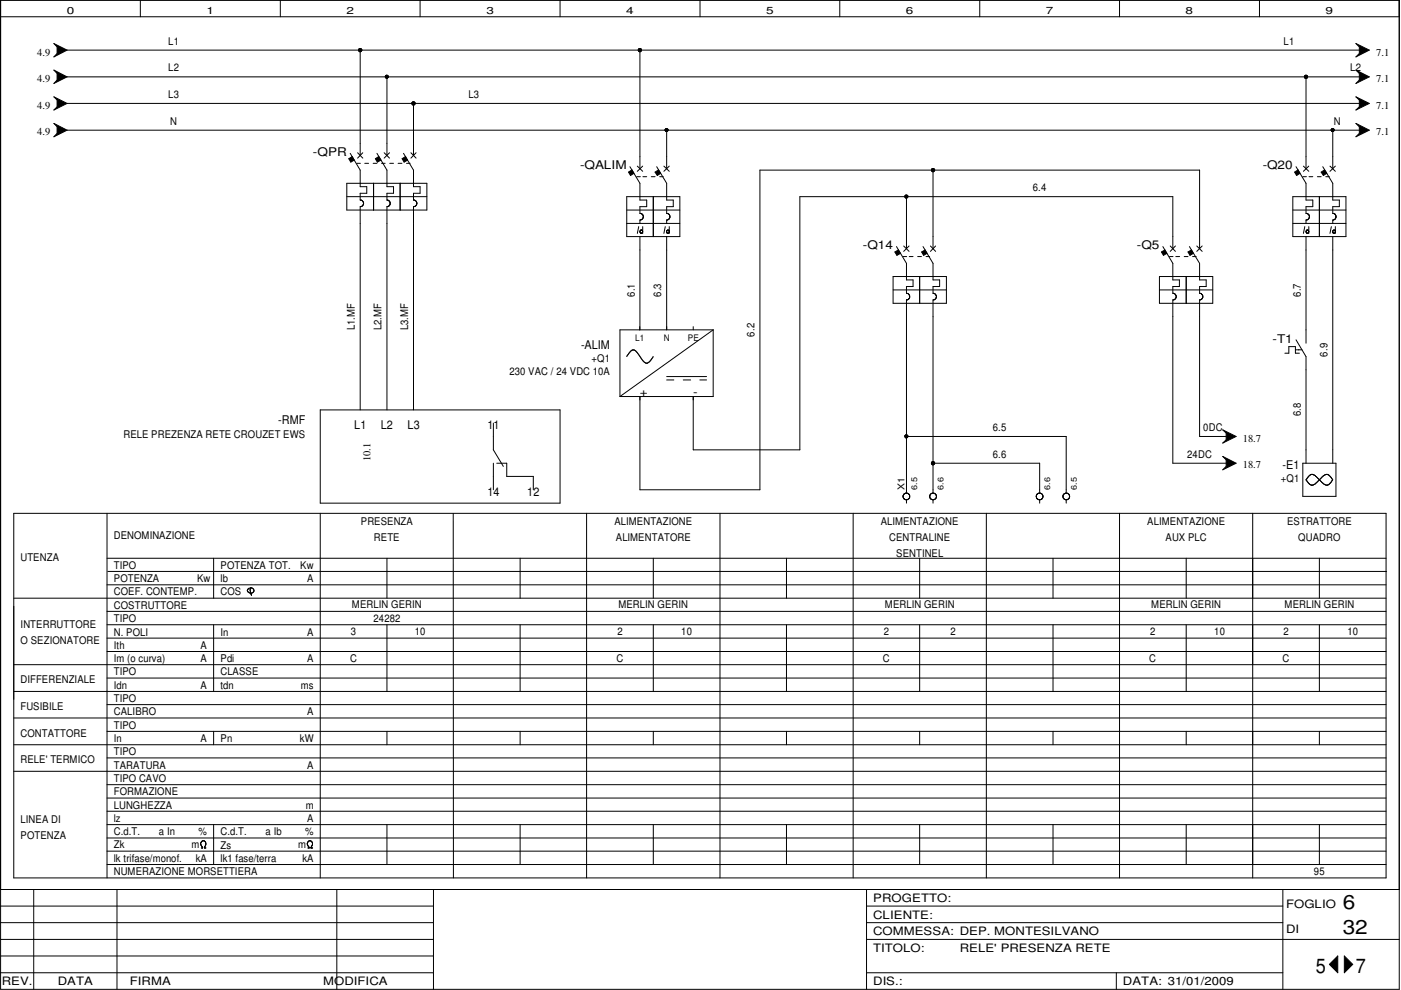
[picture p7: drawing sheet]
<svg xmlns="http://www.w3.org/2000/svg" width="297mm" height="210mm" viewBox="0 0 297 210" stroke-linecap="round" stroke-linejoin="round" font-family="sans-serif">
<g fill="none" stroke="#000" stroke-width=".21">
<path d="M.1 0h296.6v209.8h-296.6zM.1 3.6h296.6M11.4 9.2l2.8 1.4-2.8 1.5 .7-.8v-1.4zM11.4 14.9l2.8 1.4-2.8 1.4 .7-.7v-1.4zM14.2 16.3h274M14.2 10.6h274M29.8 0v3.6M59.4 0v3.6M76.4 10.6v22.3M82 16.3v16.6M89.1 0v3.6M118.7 0v3.6"/>
<path d="M135.7 10.6v25.2M148.4 0v3.6M178.1 0v3.6M207.7 0v3.6M237.4 0v3.6M267 0v3.6M276.9 16.3v19.5M287.5 9.2l2.8 1.4-2.8 1.5 .7-.8v-1.4zM287.5 14.9l2.8 1.4-2.8 1.4 .7-.7v-1.4zM11.4 26.2l2.8 1.4-2.8 1.4 .7-.7v-1.4zM11.4 20.5l2.8 1.4-2.8 1.4 .7-.7v-1.4zM14.2 21.9h274"/>
<path d="M14.2 27.6h274M73.5 38.9h17v5.6h-17zM74 33.7l.7-.5 .4 .8-.7 .4zM74.2 32.5l2.2 3.6v3.5h1.4v1.4h-1.4v1.4l.2 .1M75.6 34.6h.8M75.8 32.4l1.1 1.1M76.9 32.4l-1.1 1.1M77.3 34.6h.8M79.1 34.6h.8M79.2 38.9v5.6M79.6 33.7l.7-.5 .5 .8-.8 .4zM79.9 32.5l2.1 3.6v3.5h1.4v1.4h-1.4v1.4l.4 .1 .3 .4-.1 .6-.6 .3v43.1"/>
<path d="M80.9 34.6h.8M81.4 32.4l1.2 1.1M82.6 32.4l-1.2 1.1M82.6 34.6h.8M84.4 34.6h.8M84.8 38.9v5.6M85.3 33.7l.7-.5 .4 .8-.7 .4zM85.6 32.5l2.1 3.6v3.5h1.4v1.4h-1.4v1.4l.6 .4v.6M86.2 34.6h.7M87.1 32.4l1.1 1.1M87.7 21.9v11M88.2 32.4l-1.1 1.1"/>
<path d="M133.3 36.5l.7-.5 .4 .7-.7 .5zM133.6 35.3l2.1 3.6v3.5h1.4v1.4h-1.4v1.5h.3M135 37.5h.8M135.1 35.2l1.2 1.1M136.3 35.2l-1.2 1.1M136.3 37.5h.8M138.1 37.5h.8M138.9 36.5l.7-.5 .5 .7-.7 .5zM139.2 35.3l2.1 3.6v3.5h1.4v1.4h-1.4v1.5h.4M139.9 37.5h.7M140.8 35.2l1.1 1.1M141.3 27.6v8.2"/>
<path d="M141.9 35.2l-1.1 1.1M197.8 36.1v16.6M274.5 36.5l.7-.5 .4 .7-.7 .5zM274.8 35.3l2.1 3.6v3.5h1.4v1.4h-1.4v1.5h.4M276.2 37.5h.8M276.3 35.2l1.2 1.1M277.5 35.2l-1.2 1.1M277.5 37.5h.8M279.3 37.5h.8M280.1 36.5l.7-.5 .5 .7-.7 .5zM280.5 35.3l2.1 3.6v3.5h1.4v1.4h-1.4v1.5l.5 .1 .1 .4v.3l-.3 .5M281.1 37.5h.8"/>
<path d="M282 35.2l1.1 1.1M282.6 27.6v8.2M283.1 35.2l-1.1 1.1M287.5 26.2l2.8 1.4-2.8 1.4 .7-.7v-1.4zM287.5 20.5l2.8 1.4-2.8 1.4 .7-.7v-1.4zM73.5 41.7h17M76.6 42.5h.1M76.7 42.5l.3 .3v.6M76.7 43.7h.1M77 43.4l-.3 .4h-.3v43.1M77 43.4h.1M77 43h.1"/>
<path d="M77.1 43.2l-.1 .1M82.5 42.5v.1M82.5 42.7h.1M88 42.5h.1M88 43.7h.1M88.3 43.4l-.3 .4h-.3v43.1M88.3 43.4h.1M132.9 41.7h11.2v8.5h-11.2zM132.9 44.5h11.2M132.9 47.4h11.2M135.4 48l-.3 1.5M135.7 50.2v19.7"/>
<path d="M135.7 48.9v.4M135.8 48.9h.4M135.8 48.9h.1M135.8 48.9l-.1 .1M135.9 45.3l.4 .3v.6M136 46.6l-.3 .1v.7M136.1 46.5h.1M136.1 49.4h.1M136.1 45.4h.1M136.2 48.9h.1M136.2 48.9l.1 .2M136.3 45.5v.1"/>
<path d="M136.3 46.3v.1M136.3 48v1.5M136.3 49.1l-.3 .4-.3-.3M136.3 45.6l.1 .1M136.4 46.1l-.5 .5M138.5 41.7v8.5M141.1 48l-.3 1.5M141.3 50.2v19.7M141.3 49l.3-.2 .3 .2M141.3 49.3h.1M141.4 48.9v.5l.2 .1 .3-.2M141.5 48.8h.1"/>
<path d="M141.5 49.4h.1M141.6 45.3l.4 .3v.6l-.3 .4-.4 .1v.7M141.6 46.6h.1M141.7 46.5h.1M141.8 46.4v.1M141.9 49.3h.1M141.9 48v1.5M141.9 49.2v.1M141.9 45.6h.1M142 46.1v.1M189.4 58.6h11.3v5.7h-11.3zM189.7 53.4l.8-.4 .4 .7-.7 .4z"/>
<path d="M190.1 52.3l2.1 3.5v3.6h1.4v1.3h-1.4v1.5h.3l.3 .3M191.5 54.4h.7M191.6 52.2l1.1 1.1M192.2 41.7v11M192.7 52.2l-1.1 1.1M192.8 54.4h.8M194.6 54.4h.8M195 58.6v5.7M195.4 53.4l.7-.4 .4 .7-.7 .4zM195.7 52.3l2.1 3.5v3.6h1.4v1.3h-1.4v1.5h.3l.4 .6v.4l-.3 .3M196.3 54.4h.8M197.3 52.2l1.1 1.1"/>
<path d="M198.4 52.2l-1.1 1.1M245.8 58.6h11.3v5.7h-11.3zM246.2 53.4l.8-.4 .4 .7-.7 .4zM246.5 52.3l2.2 3.5v3.6h1.4v1.3h-1.4v1.5l.3 .1 .4 .5-.1 .4-.6 .4v34.6h11.3M247.9 54.4h.8M248.1 52.2l1.1 1.1M248.7 52.7v-11h-79.1v53.7h-22.6v-11.3M249.2 52.2l-1.1 1.1M249.3 54.4h.8M251.1 54.4h.8M251.5 58.6v5.7M251.9 53.4l.7-.4 .4 .7-.7 .4z"/>
<path d="M252.2 52.3l2.1 3.5v3.6h1.4v1.3h-1.4v1.5l.4 .1 .2 .2M252.9 54.4h.7M253.7 52.2l1.2 1.1M254.3 52.7v-16.6h-93.2v67.7h-25.4v-19.7M254.9 52.2l-1.2 1.1M274.1 41.7h11.3v8.5h-11.3zM274.1 44.5h11.3M274.1 47.4h11.3M276.6 48l-.3 1.5M276.9 50.2v22.6M277 48.9a.33 .33 0 0 0-.1 .4 .33 .33 0 0 0 .4 .1l.2-.3M277 48.9h.1"/>
<path d="M277.2 45.3l.3 .2M277.2 46.6l-.3 .1v.7M277.4 48.9l-.3-.1-.1 .1M277.4 48.9l.1 .2M277.4 48.9h.1M277.4 49.3h.1M277.5 45.6l.1 .5M277.5 45.5v.1M277.5 48v1.5M277.5 45.6h.1M277.5 46.2v.1M277.6 46.2l-.4 .4"/>
<path d="M277.6 46.1v.1M279.7 41.7v8.5M282.3 48l-.3 1.5M282.6 50.2v48M282.7 49.4h.1M282.9 45.3h.1M282.9 46.6h-.1M282.9 46.6l-.3 .1v.7M283.1 48.9l-.2-.1-.3 .1 .1 .5M283.1 49.3l-.2 .2-.2-.1M283.1 49h.1M283.1 49.3h.1"/>
<path d="M283.1 48v1.5M283.2 46.2h.1M132.9 75.6l1-1.3 .6-.1 .7 .7 1.4 1.9a.98 .98 0 0 0 1.5-.6l.4-.6M135.6 69.3v.7M141.3 79.8h8.5M147 69.3v.6M151.2 69.9v14.2h-19.8M151.2 69.9h-19.8v14.2M151.2 69.9l-19.8 14.2M189.4 61.5h11.3M192.5 62.3h.1M192.5 63.5h.1"/>
<path d="M192.7 62.4h.1M192.7 63.4h.1M192.7 63.3h.1M192.8 62.6v.7l-.6 .3v41M192.8 62.5v.1M192.8 62.6v.1M198.2 63.5l-.4 .1v41M198.2 62.3h.1M198.2 63.5h.1M198.4 62.4v.1M245.8 61.5h11.3M248.9 63.5h.1"/>
<path d="M249.3 62.6h.1M254.8 62.3v.1M254.9 62.6v.7l-.6 .3v28.9h5.7M254.9 62.5l.1 .2M272.4 74.9h.9v-1.4h1.4v1.4h.8M274.7 74.2h1.4M274.8 72.1l2.1 3.5v22.6M67.9 86.9h50.8v19.8h-50.8zM104.6 89.7v5.7l2.1 3.5M104.6 98.2v5.6M105.3 98.2h2.1v2.8h5.7v2.8M141.3 80.6h1.6"/>
<path d="M144.9 80.6h1.5M148.4 80.6h1.4M192.2 92.5h33.9v12.1M197.8 98.2h22.6v6.4M259.2 91.1l2.9 1.4-2.9 1.4 .8-.6v-1.5zM259.2 96.8l2.9 1.4-2.9 1.4 .8-.7v-1.4zM276.2 98.2h7v7h-7zM2.9 108.8h291v77.3h-291zM22.7 108.8v77.3M22.7 118.4h271.2M45.3 118.4v8.4M67.9 108.8v77.3"/>
<path d="M82 118.4v8.4M96.1 108.9v77.2M110.3 118.4v8.4M124.4 108.8v77.3M138.5 118.4v8.4M152.7 108.8v77.3M166.7 118.4v8.4M180.9 108.8v77.3M191.5 105h.1M191.6 105.6h.1M191.6 104.8h.1M191.6 105.7h.1"/>
<path d="M191.7 104.7h.1M191.7 105.7a.63 .63 0 0 0 1 0M191.8 105.8h.1M191.8 104.6a.72 .72 0 0 0-.2 1.1M191.9 104.6h.6M191.9 104.6h-.1M192.2 106v.7M192.4 104.6l.5 .4-.2 .7M192.6 104.7h.1M192.7 105.7h.1M192.7 104.8v.1M195 118.4v8.4"/>
<path d="M197.1 105.3h.1M197.1 105.2h.1M197.2 104.9v.1M197.2 105.6v.1M197.3 105.7h.1M197.4 105.7a.59 .59 0 0 0 .8 .1l.1-.1M197.4 105.8h.1M197.5 104.6h.1M197.6 104.6h.6M197.6 104.6l-.5 .4 .2 .7M197.8 106v.7M198.1 104.6l.4 .5-.1 .6"/>
<path d="M198.3 105.7h.1M198.5 104.9h.1M209.1 108.8v77.3M219.8 104.9h.1M220 105.8h.1M220 104.6h.2a.7 .7 0 0 1 .9 .6v.3a.69 .69 0 0 1-.8 .5l-.3-.2M220.1 104.6l-.4 .5v.4l.3 .3M220.4 106v.7M220.7 104.6h.1M220.8 105.8h.1M221 105.6v.1M221.1 105h.1"/>
<path d="M223.3 118.4v8.4M225.4 104.9v.1M225.5 105.6v.1M225.7 104.6h.1M225.7 104.6l-.3 .4 .1 .6M226.1 106v.7M226.3 104.6h-.6M226.3 104.6l.4 .4v.5l-.3 .3a.59 .59 0 0 1-.8-.1h-.1M226.4 104.6h.1M226.5 104.7h.1M226.6 104.8h.1M226.7 105.1h.1"/>
<path d="M226.8 105.4h-.1M237.4 108.8v77.3M251.5 118.4v8.4M265.6 108.8v77.3M277.8 102.8l-.6-.6a.45 .45 0 0 1-.3-.5 .45 .45 0 0 1 .3-.4l.2-.2a1 1 0 0 1 1.1-.4l1.9 1.7a1.28 1.28 0 0 0 1.2 .4M277.8 102.8h.1M277.9 102.8h.6l.4-.2 1.9-1.8a.84 .84 0 0 1 1.3 .3l.2 .2a.45 .45 0 0 1 .3 .4 .45 .45 0 0 1-.3 .5l-.7 .6M278 100.6h.1M278.3 100.6h.1M279.7 118.4v8.4M281 100.6h.1M281.4 100.6h.1"/>
<path d="M281.6 102.8h.1M281.6 100.7h.1M2.9 126.8h291M22.7 135.3h271.2M22.7 124h271.2M22.7 129.6h271.2M22.7 132.5h271.2M22.7 138.1h271.2M22.9 121.2h271.1M45.3 132.5v14.1M52.5 125v.1M52.9 124.7l-.5 .4a.74 .74 0 0 0 .6 .6 .74 .74 0 0 0 .8-.3"/>
<path d="M53.1 124.7l-.1 .1M53.3 126.1h.1M53.5 124.7h-.4l-.1 .6 .3 .9M53.5 124.7h.1M53.5 124.7l.3 .3v.4M53.8 125.4h.1M82 132.5v14.1M110.3 132.5v14.1M138.5 132.5v14.1M166.7 132.5v14.1M195 132.5v14.1M223.3 132.5v14.1"/>
<path d="M251.5 132.5v14.1M279.7 132.5v14.1M2.9 140.9h291M2.9 152.2h291M2.9 157.9h291M2.9 146.6h291M22.7 149.4h271.2M22.7 155.1h271.2M22.7 143.8h271.2M45.3 155.1v2.8M82 155.1v2.8M110.3 155.1v2.8"/>
<path d="M138.5 155.1v2.8M166.7 155.1v2.8M195 155.1v2.8M223.3 155.1v2.8M251.5 155.1v2.8M279.7 155.1v2.8M2.9 163.5h291M22.7 160.7h271.2M22.7 166.4h271.2M22.7 169.2h271.2M22.7 172h271.2M22.7 174.8h271.2"/>
<path d="M22.7 177.7h271.2M42.5 179h.1M42.6 178.6v.5l.2 .4M42.6 178.6h.1M42.6 178.6l.4-.3h.3l.3 .3M42.8 179.5l.2 .3h-.3M42.8 179.5h.1M42.9 179.6v.1M43.3 178.3h.1M43.4 179.5v.1M43.6 178.5v.1M43.6 178.6v.6l-.3 .6h.4"/>
<path d="M43.6 178.6h.1M43.6 179.1v.1M45.3 174.8v8.5M65.2 179.1h.1M65.5 179.6v.1M65.9 178.3h-.1a.69 .69 0 0 0-.6 .4 .69 .69 0 0 0 .2 .8l.2 .3h-.3M65.9 178.3h.1M65.9 178.3l.3 .3M66.2 178.6v.5l-.3 .7h.4M66.2 178.6h.1M82 174.8v8.5M110.3 174.8v8.5"/>
<path d="M138.5 174.8v8.5M166.7 174.8v8.5M195 174.8v8.5M223.3 174.8v8.5M251.5 174.8v8.5M279.7 174.8v8.5M.1 188.6h296.6M.1 199.2h91.8M.1 195.6h91.8M.1 192.1h91.8M7.2 188.6v21.2M22.7 180.5h271.2"/>
<path d="M22.7 183.3h271.2M24.8 188.6v21.2M71.4 188.6v21.2M91.9 188.6v21.2M183.7 199.2h113M183.7 195.6h88.3M183.7 192.1h88.3M183.7 188.6v21.2M272 188.6v21.2M.1 202.7h91.8M.1 206.2h91.8M183.7 206.2h88.3"/>
<path d="M236.7 206.2v3.6M281.9 204.5l1.7-1.8v3.5zM285 202.7l1.8 1.8-1.8 1.7z"/>
<circle cx="76.4" cy="10.6" r=".34"/>
<circle cx="82" cy="16.3" r=".32"/>
<circle cx="135.7" cy="10.6" r=".34"/>
<circle cx="276.9" cy="16.3" r=".34"/>
<circle cx="87.7" cy="21.9" r=".34"/>
<circle cx="141.3" cy="27.6" r=".32"/>
<circle cx="197.8" cy="36.1" r=".34"/>
<circle cx="282.5" cy="27.6" r=".32"/>
<circle cx="192.2" cy="41.7" r=".32"/>
<circle cx="192.2" cy="92.5" r=".32"/>
<circle cx="197.8" cy="98.2" r=".34"/>
</g>
<g fill="#000">
<path d="M281.9 204.5l1.7-1.8v3.5zM285 202.7l1.8 1.8-1.8 1.7z"/>
<path d="M11.4 14.9l2.8 1.4-2.8 1.4 .7-.7v-1.4z" fill-rule="evenodd"/>
<path d="M11.4 9.2l2.8 1.4-2.8 1.5 .7-.8v-1.4z" fill-rule="evenodd"/>
<path d="M287.5 14.9l2.8 1.4-2.8 1.4 .7-.7v-1.4z" fill-rule="evenodd"/>
<path d="M287.5 9.2l2.8 1.4-2.8 1.5 .7-.8v-1.4z" fill-rule="evenodd"/>
<path d="M11.4 26.2l2.8 1.4-2.8 1.4 .7-.7v-1.4z" fill-rule="evenodd"/>
<path d="M11.4 20.5l2.8 1.4-2.8 1.4 .7-.7v-1.4z" fill-rule="evenodd"/>
<path d="M74 33.7l.7-.5 .4 .8-.7 .4z" fill-rule="evenodd"/>
<path d="M79.6 33.7l.7-.5 .5 .8-.8 .4z" fill-rule="evenodd"/>
<path d="M85.3 33.7l.7-.5 .4 .8-.7 .4z" fill-rule="evenodd"/>
<path d="M133.3 36.5l.7-.5 .4 .7-.7 .5z" fill-rule="evenodd"/>
<path d="M138.9 36.5l.7-.5 .5 .7-.7 .5z" fill-rule="evenodd"/>
<path d="M274.5 36.5l.7-.5 .4 .7-.7 .5z" fill-rule="evenodd"/>
<path d="M280.1 36.5l.7-.5 .5 .7-.7 .5z" fill-rule="evenodd"/>
<path d="M287.5 26.2l2.8 1.4-2.8 1.4 .7-.7v-1.4z" fill-rule="evenodd"/>
<path d="M287.5 20.5l2.8 1.4-2.8 1.4 .7-.7v-1.4z" fill-rule="evenodd"/>
<path d="M189.7 53.4l.8-.4 .4 .7-.7 .4z" fill-rule="evenodd"/>
<path d="M195.4 53.4l.7-.4 .4 .7-.7 .4z" fill-rule="evenodd"/>
<path d="M246.2 53.4l.8-.4 .4 .7-.7 .4z" fill-rule="evenodd"/>
<path d="M251.9 53.4l.7-.4 .4 .7-.7 .4z" fill-rule="evenodd"/>
<path d="M259.2 91.1l2.9 1.4-2.9 1.4 .8-.6v-1.5z" fill-rule="evenodd"/>
<path d="M259.2 96.8l2.9 1.4-2.9 1.4 .8-.7v-1.4z" fill-rule="evenodd"/>
<circle cx="76.4" cy="10.6" r=".34"/>
<circle cx="82" cy="16.3" r=".32"/>
<circle cx="135.7" cy="10.6" r=".34"/>
<circle cx="276.9" cy="16.3" r=".34"/>
<circle cx="87.7" cy="21.9" r=".34"/>
<circle cx="141.3" cy="27.6" r=".32"/>
<circle cx="197.8" cy="36.1" r=".34"/>
<circle cx="282.5" cy="27.6" r=".32"/>
<circle cx="192.2" cy="41.7" r=".32"/>
<circle cx="192.2" cy="92.5" r=".32"/>
<circle cx="197.8" cy="98.2" r=".34"/>
</g>
<g font-size="4.2">
<text x="284.7" y="192.8">6</text>
<text x="284.7" y="198.1">32</text>
<text x="279" y="206.2">5</text>
<text x="287.5" y="206.2">7</text>
</g>
<g font-size="2.5">
<text x="66.3" y="33.1">-QPR</text>
<text x="123" y="35.9">-QALIM</text>
<text x="267.7" y="35.9">-Q20</text>
<text x="183" y="52.9">-Q14</text>
<text x="241" y="52.9">-Q5</text>
<text x="123.2" y="74">-ALIM</text>
<text x="269.8" y="72.6">-T1</text>
<text x="135.7" y="83.9">+</text>
<text x="147" y="83.9">-</text>
<text x="59" y="89.8">-RMF</text>
<text x="75.1" y="91">L1</text>
<text x="80.7" y="91">L2</text>
<text x="86.4" y="91">L3</text>
<text x="103.3" y="91">11</text>
<text x="271.9" y="99.5">-E1</text>
<text x="103.3" y="105.1">14</text>
<text x="111.8" y="105.1">12</text>
<text x="185.1" y="191.2">PROGETTO:</text>
<text x="185.1" y="194.8">CLIENTE:</text>
<text x="272.7" y="192.4">FOGLIO</text>
<text x="272.7" y="197.7">DI</text>
<text x="185.1" y="201.8">TITOLO:</text>
<text x="185.1" y="198.3">COMMESSA: DEP. MONTESILVANO</text>
<text x="203.5" y="201.8">RELE' PRESENZA RETE</text>
<text x=".4" y="208.9">REV.</text>
<text x="12.3" y="208.9">DATA</text>
<text x="27.5" y="208.9">FIRMA</text>
<text x="68.5" y="208.9">MODIFICA</text>
<text x="185.1" y="208.9">DIS.:</text>
<text x="238.1" y="208.9">DATA: 31/01/2009</text>
</g>
<g font-size="2.2">
<text x="7.9" y="11.8">4.9</text>
<text x="35.7" y="9.5">L1</text>
<text x="272.1" y="9.5">L1</text>
<text x="291.8" y="11.8">7.1</text>
<text x="7.9" y="17.4">4.9</text>
<text x="35.7" y="15.2">L2</text>
<text x="286.3" y="15.2">L2</text>
<text x="291.8" y="17.4">7.1</text>
<text x="7.9" y="23.1">4.9</text>
<text x="35.7" y="20.8">L3</text>
<text x="99.3" y="20.8">L3</text>
<text x="291.8" y="23.1">7.1</text>
<text x="7.9" y="28.7">4.9</text>
<text x="36.1" y="26.5">N</text>
<text x="282.8" y="26.5">N</text>
<text x="291.8" y="28.7">7.1</text>
<text x="219" y="40.6">6.4</text>
<text x="134.6" y="62.9" transform="rotate(-90 134.6 62.9)">6.1</text>
<text x="140.2" y="62.9" transform="rotate(-90 140.2 62.9)">6.3</text>
<text x="275.8" y="62.9" transform="rotate(-90 275.8 62.9)">6.7</text>
<text x="75.2" y="70" transform="rotate(-90 75.2 70)">L1.MF</text>
<text x="80.9" y="70" transform="rotate(-90 80.9 70)">L2.MF</text>
<text x="86.5" y="70" transform="rotate(-90 86.5 70)">L3.MF</text>
<text x="160" y="71.4" transform="rotate(-90 160 71.4)">6.2</text>
<text x="125.4" y="76.7">+Q1</text>
<text x="281.4" y="75.6" transform="rotate(-90 281.4 75.6)">6.9</text>
<text x="108" y="79.5">230 VAC / 24 VDC 10A</text>
<text x="275.8" y="88.3" transform="rotate(-90 275.8 88.3)">6.8</text>
<text x="26.2" y="93">RELE PREZENZA RETE CROUZET EWS</text>
<text x="210.5" y="91.4">6.5</text>
<text x="255.1" y="91.4">0DC</text>
<text x="263.5" y="93.7">18.7</text>
<text x="78.6" y="97.8" transform="rotate(-90 78.6 97.8)">10.1</text>
<text x="210.5" y="97.1">6.6</text>
<text x="251.7" y="97.1">24DC</text>
<text x="263.5" y="99.3">18.7</text>
<text x="271.6" y="102.2">+Q1</text>
<text x="76.5" y="111.3">PRESENZA</text>
<text x="130.3" y="111.3">ALIMENTAZIONE</text>
<text x="186.7" y="111.3">ALIMENTAZIONE</text>
<text x="243.2" y="111.3">ALIMENTAZIONE</text>
<text x="272.9" y="111.3">ESTRATTORE</text>
<text x="4.4" y="119">UTENZA</text>
<text x="24.1" y="114.3">DENOMINAZIONE</text>
<text x="79.3" y="114.7">RETE</text>
<text x="130.6" y="114.7">ALIMENTATORE</text>
<text x="188.5" y="114.7">CENTRALINE</text>
<text x="190" y="118.1">SENTINEL</text>
<text x="247.1" y="114.7">AUX PLC</text>
<text x="275.2" y="114.7">QUADRO</text>
<text x="24.1" y="120.6">TIPO</text>
<text x="24.1" y="123.4">POTENZA</text>
<text x="41.8" y="123.4">Kw</text>
<text x="46.7" y="120.6">POTENZA TOT.</text>
<text x="46.7" y="123.4">lb</text>
<text x="63.7" y="120.6">Kw</text>
<text x="65.1" y="123.4">A</text>
<text x="24.1" y="126.2">COEF. CONTEMP.</text>
<text x="24.1" y="129.1">COSTRUTTORE</text>
<text x="24.1" y="131.9">TIPO</text>
<text x="46.7" y="126.2">COS</text>
<text x="74.6" y="129">MERLIN GERIN</text>
<text x="79.2" y="131.8">24282</text>
<text x="131.1" y="129">MERLIN GERIN</text>
<text x="187.6" y="129">MERLIN GERIN</text>
<text x="244.1" y="129">MERLIN GERIN</text>
<text x="272.4" y="129">MERLIN GERIN</text>
<text x="4.4" y="133.2">INTERRUTTORE</text>
<text x="4.4" y="136.6">O SEZIONATORE</text>
<text x="24.1" y="134.7">N. POLI</text>
<text x="24.1" y="137.5">Ith</text>
<text x="42.5" y="137.5">A</text>
<text x="46.7" y="134.7">In</text>
<text x="65.1" y="134.7">A</text>
<text x="74.4" y="134.6">3</text>
<text x="87.9" y="134.6">10</text>
<text x="130.9" y="134.6">2</text>
<text x="144.4" y="134.6">10</text>
<text x="187.4" y="134.6">2</text>
<text x="201.5" y="134.6">2</text>
<text x="243.8" y="134.6">2</text>
<text x="257.4" y="134.6">10</text>
<text x="272.1" y="134.6">2</text>
<text x="285.7" y="134.6">10</text>
<text x="24.1" y="143.2">TIPO</text>
<text x="24.1" y="140.4">Im (o curva)</text>
<text x="42.5" y="140.4">A</text>
<text x="46.7" y="143.2">CLASSE</text>
<text x="46.7" y="140.4">Pdi</text>
<text x="65.1" y="140.4">A</text>
<text x="74.2" y="140.3">C</text>
<text x="130.7" y="140.3">C</text>
<text x="187.2" y="140.3">C</text>
<text x="243.7" y="140.3">C</text>
<text x="271.9" y="140.3">C</text>
<text x="4.4" y="144.9">DIFFERENZIALE</text>
<text x="24.1" y="146">Idn</text>
<text x="24.1" y="148.8">TIPO</text>
<text x="42.5" y="146">A</text>
<text x="46.7" y="146">tdn</text>
<text x="63.8" y="146">ms</text>
<text x="4.4" y="150.5">FUSIBILE</text>
<text x="24.1" y="151.7">CALIBRO</text>
<text x="24.1" y="154.5">TIPO</text>
<text x="65.1" y="151.7">A</text>
<text x="4.4" y="156.2">CONTATTORE</text>
<text x="4.4" y="161.8">RELE' TERMICO</text>
<text x="24.1" y="157.3">In</text>
<text x="24.1" y="160.1">TIPO</text>
<text x="42.5" y="157.3">A</text>
<text x="46.7" y="157.3">Pn</text>
<text x="63.5" y="157.3">kW</text>
<text x="24.1" y="163">TARATURA</text>
<text x="24.1" y="165.8">TIPO CAVO</text>
<text x="65.1" y="163">A</text>
<text x="24.1" y="168.6">FORMAZIONE</text>
<text x="24.1" y="171.4">LUNGHEZZA</text>
<text x="64.8" y="171.4">m</text>
<text x="4.4" y="174.5">LINEA DI</text>
<text x="4.4" y="177.9">POTENZA</text>
<text x="24.1" y="177.1">C.d.T.</text>
<text x="24.1" y="174.3">lz</text>
<text x="24.2" y="179.8">Zk</text>
<text x="33.7" y="177.1">a In</text>
<text x="40.6" y="179.8">m</text>
<text x="42.1" y="177.1">%</text>
<text x="46.7" y="177.1">C.d.T.</text>
<text x="46.7" y="179.9">Zs</text>
<text x="56.3" y="177.1">a Ib</text>
<text x="63.2" y="179.8">m</text>
<text x="64.7" y="177.1">%</text>
<text x="65.1" y="174.3">A</text>
<text x="24.1" y="182.8">lk trifase/monof.</text>
<text x="24.1" y="185.6">NUMERAZIONE MORSETTIERA</text>
<text x="41.5" y="182.8">kA</text>
<text x="46.7" y="182.8">lk1 fase/terra</text>
<text x="64.1" y="182.8">kA</text>
<text x="278.6" y="185.5">95</text>
</g>
<g font-size="2.1">
<text x="14.1" y="2.9">0</text>
<text x="43.8" y="2.9">1</text>
<text x="73.4" y="2.9">2</text>
<text x="103.1" y="2.9">3</text>
<text x="132.8" y="2.9">4</text>
<text x="162.4" y="2.9">5</text>
<text x="192.1" y="2.9">6</text>
<text x="221.7" y="2.9">7</text>
<text x="251.4" y="2.9">8</text>
<text x="281" y="2.9">9</text>
</g>
<text font-size="2" x="191.8" y="103.8" transform="rotate(-90 191.8 103.8)">X1</text>
<g font-size="1.9">
<text x="134.7" y="72.3">L1</text>
<text x="140.7" y="72.3">N</text>
<text x="145.8" y="72.3">PE</text>
</g>
<g font-size="1.7">
<text x="194.4" y="103.8" transform="rotate(-90 194.4 103.8)">6.5</text>
<text x="200.1" y="103.8" transform="rotate(-90 200.1 103.8)">6.6</text>
<text x="222.7" y="103.8" transform="rotate(-90 222.7 103.8)">6.6</text>
<text x="228.3" y="103.8" transform="rotate(-90 228.3 103.8)">6.5</text>
</g>
</svg>
